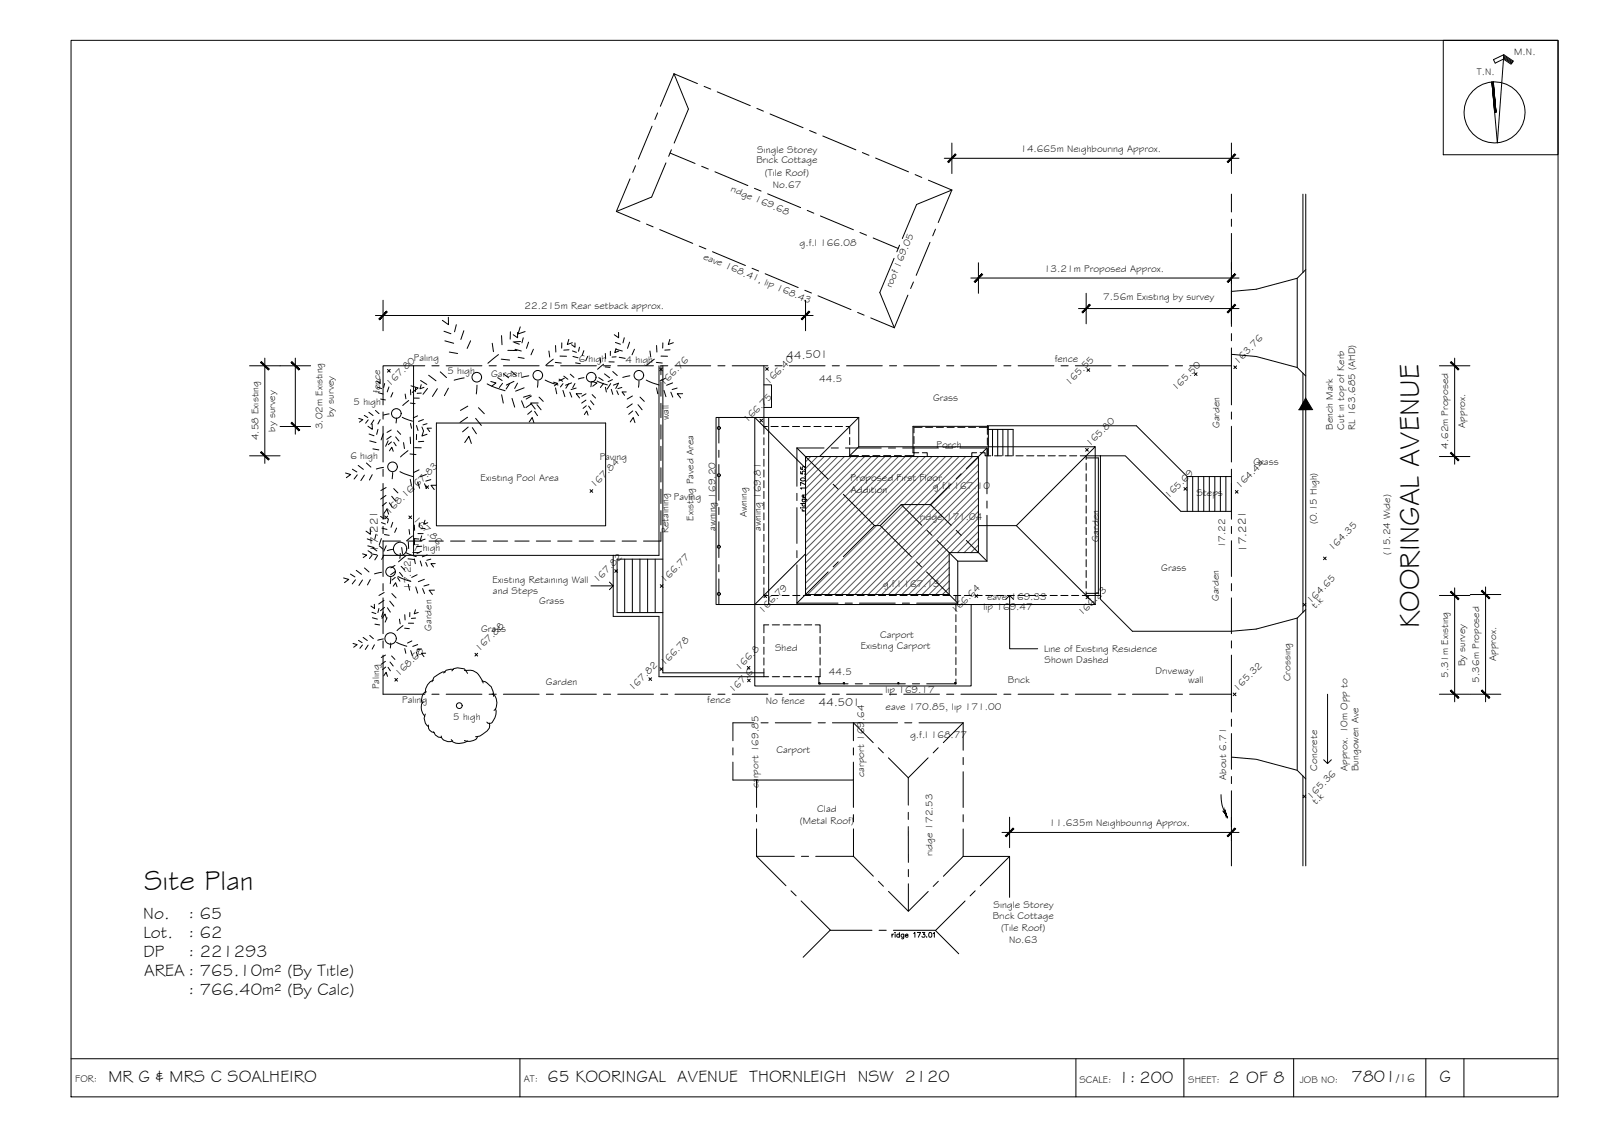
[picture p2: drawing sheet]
<svg xmlns="http://www.w3.org/2000/svg" width="420mm" height="297mm" viewBox="0 0 420 297" stroke-linecap="round" stroke-linejoin="round" font-family="sans-serif">
<!-- layer: BORDER -->
<g fill="none" stroke="#000" stroke-width=".26">
<path d="M18.6 10.6h390v277h-390zM378.5 10.6h30.1v30h-30.1zM394.3 15.2l2.2 1.4M394.4 14.9l2.2 1.5M394.4 14.6l2.4 1.6M394.4 14.3l2.5 1.7-.6 .8-2-1.3-2.2 1-.4-.9 2.7-1.3-1.7 23.1-1.4-15.9M391.7 21.5l.7 7.9M18.6 277.6h390M136.4 277.6v10M282.2 277.6v10M310.5 277.6v10M339.3 277.6v10"/>
<path d="M374 277.6v10M383.9 277.6v10"/>
<circle cx="392" cy="29.5" r="8"/>
</g>
<g fill="#000" stroke="#000" stroke-width=".26">
<path d="M391.3 21.5l.8 8zM391.3 21.5h.3l.5 8z"/>
<path d="M391.6 21.5l.5 8 .3-.1zM391.6 21.5l.8 7.9z"/>
</g>
<!-- layer: 0.13 -->
<g fill="none" stroke="#000" stroke-width=".26">
<path d="M341.7 50.9v20.6M342.5 50.9v176.1M323 76.4l6.5-.6 10.7-2.8v23.3M342.5 70.7l-2.3 2.3M99.7 99.4v1.1l-.9-.6M110.3 99.8l1.6 1M112.4 98.4l1.9 1.4M115.5 97.5l1.6 1.5M116.4 86.8l1.9 .7M116.7 89.4l2.3 .6M117.6 83.2v1.9l-1.6-1.1M117.8 92.3l2.2 .4"/>
<path d="M119.7 85.1l-.5 1.9M121.7 86.7l-.8 2.3M121.7 99.1l-2.6 .6M123.4 89.3l-.9 2M129.1 90l.3 2.2M130.5 99l1.2 .8M130.7 93l-2.7 2.2M131.5 94.2l2.2 .2M131.5 88l.2 2.4M132 98l1.4 1.1M133.2 91.9h2.4M133.9 87l-.1 1.9"/>
<path d="M134.2 97.4l1.2 1.1M134.8 100l-2 1M134.9 89.8l1.3 .4M135.1 91.6l1.6 .4M135.7 87.2v1.4l-1.1-.9M135.9 93.7l1.6 .3M136.4 85.7l-.5 1.9 1.8-.7M136.5 89.5l-1.9 .2M137.2 88.6l-.3 1.3M138.6 89.7l-.5 1.6M138.7 98.5l-1.9 .4M139.9 91.6l-.6 1.4"/>
<path d="M141.1 99.9l-.1 1.6M143 99.6l3.4 1.3M144 92l.2 1.6M145.1 94.2l-2 1.6M145.6 95l1.6 .2M145.7 90.6l.1 1.7M146.6 99.4l1 .6M146.9 93.4h1.7M147.3 89.9v1.4M147.9 98.6l1 .8M148 99.2l-1.4 .7M149.2 89l-.4 1.3 1.3-.5"/>
<path d="M149.2 91.7l-1.3 .1M149.6 98.1l.9 .8M150.1 92l1.1 .4M150.3 93.4l1.3 .4M150.8 89.9v1.1l-.9-.6M150.9 95.1l1.3 .2M152 91l-.3 1.1M153.1 91.9l-.4 1.3M153.2 99l-1.5 .3M154.1 93.4l-.5 1.2M156.6 99.9l2.7 1M157 99l1.2 .8"/>
<path d="M157.4 93.8l.2 1.3M158.3 95.5l-1.6 1.3M158.5 98l1.4 1.1M158.7 96.2l1.3 .1M158.8 92.7v1.3M159.7 94.9h1.4M160.1 92.1v1.1M160.6 99.5l-1.1 .6M160.7 97.4l1.2 1.1M161.4 89.8l1.3 .4M161.6 91.3l-.4 1.1 1.1-.4M161.6 91.6l1.6 .4"/>
<path d="M161.6 93.5l-1.1 .1M162.2 87.2v1.4l-1.1-.9M162.4 93.7l1.6 .3M163.7 88.6l-.3 1.3M165.1 89.7l-.5 1.6M165.2 98.5l-1.9 .4M166.4 91.6l-.6 1.4M167.6 99.9l-.1 1.6M169.5 99.6l3.4 1.3M170.5 92l.2 1.6M171.6 94.2l-2 1.6M172.1 95l1.6 .2"/>
<path d="M172.2 90.6l.1 1.7M173.4 93.4h1.7M173.8 89.9v1.4M174.5 99.2l-1.4 .7M175.7 89l-.4 1.3 1.3-.5M175.7 91.7l-1.3 .1M323 92.9l6.5 .6 10.7 2.8 2.3 2.3M341.7 97.8v62.8M94.1 109.7l1.1 .3-.9 .7M95.5 108.9l1 .6M96.6 110.1l-.7 .8M96.7 108.1l1.1 .8"/>
<path d="M96.8 113.8l1.3 .5M97 115.6l1.6 .4M97.6 111.2v1.4l-1.1-.8M97.8 117.7l1.6 .3M98.1 110.1l-.8 1.2M98.5 107.6l.9 .9M99 101.5l1.1 .4M99.1 112.6l-.3 1.3M99.2 102.9l1.3 .4M99.7 110l-.6 1.2M99.8 104.6l1.3 .3M100.5 113.7l-.5 1.6"/>
<path d="M100.9 100.5l-.3 1.1M101.8 115.6l-.7 1.4M102 101.4l-.4 1.3M102.1 108.5l-1.5 .3M102.1 118.2l.7-.9 .3 1M102.6 114.4l-1.2 .8M102.6 112.7l-1.1 .7M102.7 115.9l-.9 .7M103 102.9l-.5 1.2M103.3 115.9l.6 1M103.8 114.5l.8 1.1M104 109.6l-.1 1.3"/>
<path d="M104.2 113l.9 .9M105.5 109.4l2.7 1M105.8 116l.3 1.6M106.3 103.3l.2 1.3M107 118.1l-2 1.7M107.2 105l-1.6 1.3M107.5 119l1.6 .2M107.6 114.6l.1 1.7M107.6 105.7l1.3 .1M107.7 102.2v1.3M107.7 111l.2 1.3M107.8 101.1l1.9 .6-1.6 1.2"/>
<path d="M108.6 104.4h1.4M108.8 117.4h1.7M109 101.6v1.1M109.2 111.6l.4 1.3M109.2 113.9v1.4M109.5 109l-1.1 .6M110.5 100.9l-.4 1 1.1-.3M110.5 103.1h-1.1M110.7 111.9l.4 1.1-.4 1.3 1.3-.5M111 110l-1.2 .5M111.1 115.7l-1.3 .1M112 111.1l-1.1 .3"/>
<path d="M112.1 101.8l-1.2 1.6M113.1 112.3h-1.1l.7 .8M114.7 101.9l-1.3 2M117.6 101.8l-1 1.9M121.9 116l1.1-1.6 .6 1.9M122.6 109.4l-1.9 1.4M122.7 106.5l-1.9 1.1M122.8 112l-1.5 1.2M123.9 112.1l1.1 1.6M124.7 109.7l1.5 1.8M125.1 101l-.2 2.3M125.5 106.9l1.5 1.6"/>
<path d="M127.8 100.6l2.3 1.1 2.4 .7M128.7 100l1.4 .4-1.1 .9M131.6 103.5l.4 2.2M131.8 100.5l-.8 1.1M133.7 100.6l-1 1.4M134.3 104.5l.7 2.2M135.7 100.4l-.7 1.4M136.8 105.1l.7 1.8M137.5 101.7l-2.3 .8M138.8 110.6l.8-1.1 .4 1.3M139.1 103.6l-1.8 .5M139.3 105.9l-1.4 1"/>
<path d="M139.4 103.8l-1.4 .8M139.5 107.7l-1.1 .9M140.2 107.8l.8 1.2M140.8 106.1l1.1 1.3M141.1 105.7h-1.9l1.2 1.5M141.4 104.1l1.1 1.1M145.2 100.2l1.1 .3-.9 .7M145.7 101.7l.3 1.5M147.6 102.4l.6 1.6M147.7 100.6l-.7 .8M149.1 100.6l-.7 1.2M149.4 102.8l.6 1.3"/>
<path d="M149.9 100.4l-1.6 .6M150.8 100.5l-.6 1.2M151.1 101.7l-1.3 .4M152.6 103.2h-1.5l.9 1.1M153.3 108.7l.6-.9 .3 1M153.7 104.9l-1.1 .8M153.7 103.2l-1.1 .7M153.8 106.4l-.9 .7M154.4 106.5l.6 .9M154.9 105.1l.9 1M155.1 100.1l-.1 1.3M155.2 100l1.4 .4-1.1 .9"/>
<path d="M155.3 103.5l.9 .9M158.3 100.5l-.8 1.1M158.8 101.5l.2 1.3M160.2 100.6l-1 1.4M160.3 102.1l.4 1.3M161.8 102.4l.4 1.1M162.1 100.5l-1.2 .5M162.2 100.4l-.7 1.4M163.1 101.6l-1.1 .3M164.2 102.8h-1.1l.7 .8M165.3 110.6l.8-1.1 .4 1.3M165.8 105.9l-1.4 1"/>
<path d="M165.9 103.8l-1.4 .8M166 107.7l-1.1 .9M166.7 107.8l.8 1.2M167.3 106.1l1.1 1.3M167.9 104.1l1.1 1.1M172.2 101.7l.3 1.5M174.1 102.4l.6 1.6M175.9 102.8l.6 1.3M176.4 100.4l-1.6 .6M177.6 101.7l-1.3 .4M179 103.2h-1.4l.9 1.1M259 112v-.4h39l13.4 13.3v9.2"/>
<path d="M284.9 119.5h3.7M288.6 119.5h6.5l14.6 14.6h13.3v-9.2h-11.6M288.6 119.5v36.6M90.6 124l1.4 .4-1.2 .8M92.4 123l1.2 .7M93.7 124.5l-.8 1.1M93.9 122l1.4 1.1M95.6 124.6l-1 1.4M96.1 121.4l1.2 1.1M97.1 138.7v1.4l-1.1-.9M97.6 124.5l-.7 1.3M100 137l1.1 .4"/>
<path d="M100.2 138.5l1.3 .3M100.6 122.5l-1.9 .5M100.7 134.6l.8-1.1 .4 1.3M100.7 134.9v1.1l-.9-.6M101.2 129.9l-1.4 1M101.3 127.8l-1.4 .8M101.3 131.7l-1 .9M101.9 136l-.3 1.1M102.1 131.8l.8 1.2M102.7 130.1l1.1 1.3M103 123.9l-.1 1.6M103 136.9l-.4 1.3"/>
<path d="M103.3 128.1l1.1 1.1M104 138.4l-.5 1.2M104.9 123.6l3.4 1.3M107.3 138.8l.1 1.3M107.6 125.7l.3 1.5M108.7 137.7v1.3M109.5 126.4l.6 1.6M109.6 139.9h1.4M109.9 123.2l-1.4 .7M110 137.1l-.1 1.1M111.3 126.8l.6 1.3M111.5 136.4l-.4 1 1.1-.4"/>
<path d="M111.5 138.5l-1.1 .1M111.8 124.4l-1.6 .6M113 125.7l-1.3 .4M114.4 127.2h-1.4l.9 1.1M284.9 120.1h3.2v35.5h-3.2M312.8 124.9v9.2M314.3 124.9v9.2M315.7 124.9v9.2M317.2 124.9v9.2M318.6 124.9v9.2M320.1 124.9v9.2M321.5 124.9v9.2"/>
<path d="M90.1 151.5l1.4 .4-1.2 .9M91.9 150.5l1.2 .7M93.2 152l-.8 1.1M93.4 149.5l1.4 1.1M95.1 152.1l-1 1.4M95.1 145.2l1.1 .3-.9 .7M95.6 148.9l1.2 1.1M96.3 141.3l1.3 .5M96.5 143.1l1.6 .4M96.5 144.4l1 .6M97.1 151.9l-.7 1.4M97.3 145.2l1.6 .3"/>
<path d="M97.6 145.6l-.7 .8M97.7 143.6l1.1 .8M98.2 158.4v1.1l-.9-.6M98.6 140.1l-.3 1.3M99 145.6l-.7 1.2M99.4 159.5l-.3 1.1M99.5 143.1l.9 .8M100 141.2l-.5 1.6M100.1 150l-1.9 .4M100.7 145.5l-.6 1.2M100.7 157.4l-1.4 1M100.8 155.3l-1.4 .8"/>
<path d="M100.8 140.1l1.3 .2M100.8 159.2l-1 .9M101.3 143.1l-.6 1.4M101.6 159.3l.8 1.2M102.2 157.6l1.1 1.3M102.5 151.4l-.2 1.6M102.8 155.6l1.1 1.2M103.1 144l-1.5 .3M103.1 153.7l.7-.9 .3 1M103.6 149.9l-1.1 .8M103.6 148.2l-1.1 .7M103.7 151.4l-.9 .7"/>
<path d="M104.3 151.5l.6 .9M104.4 151.1l3.3 1.3M104.8 150.1l.8 1M105 145.1l-.1 1.3M105.2 148.5l.9 .9M105.4 143.5l.2 1.6M106.5 144.9l2.7 1M106.5 145.7l-2 1.6M107 146.5l1.6 .2M107.1 142.1l.1 1.7M107.1 153.2l.3 1.5M108.2 140.5l-1.6 1.3"/>
<path d="M108.3 144.9h1.7M108.6 141.2l1.3 .1M108.7 146.5l.2 1.3M108.7 141.4v1.4M109 159.9l-.4 1 1.1-.3M109 153.9l.5 1.6M109.4 150.7l-1.4 .7M110.2 147.1l.4 1.3M110.5 144.5l-1.1 .6M110.6 140.5l-.4 1.3 1.3-.5M110.6 143.2l-1.3 .1M110.8 154.3l.5 1.3"/>
<path d="M111.3 151.9l-1.6 .6M111.7 147.4l.4 1.1M112 145.5l-1.2 .5M112.5 153.3l-1.3 .3M113 146.6l-1.1 .3M113.9 154.7h-1.3l.8 1.1M114.1 147.8h-1.1l.7 .9M284.9 156.1h3.7M288.6 156.1v1l8.4 8.4h26l6.5-.6 10.7-2.9M342.5 159.8l-2.3 2.2M92.6 168.7l1.1 .3-.9 .7M94 167.9l1 .6"/>
<path d="M95.1 169.1l-.7 .9M95.2 167.1l1.1 .8M96.5 169.1l-.7 1.2M97 166.6l.9 .8M97.5 160.5l1.1 .4M97.7 162l1.3 .3M98.2 169.1l-.6 1.1M98.3 163.6l1.3 .2M100.2 162.1l.8-1.1 .4 1.3M100.5 160.4l-.4 1.3M100.5 167.5l-1.4 .3M100.6 177.2l.7-.9 .3 1"/>
<path d="M101.1 173.4l-1.1 .8M101.1 171.7l-1.1 .7M101.2 174.9l-.9 .7M101.5 161.9l-.5 1.2M101.8 175l.6 .9M102.3 173.6l.8 1M102.5 168.6l-.1 1.3M102.7 172l.9 .9M104 168.4l2.7 1M104.8 162.3l.2 1.3M105.7 164l-1.6 1.3M106.1 164.7l1.3 .1"/>
<path d="M106.2 161.2v1.3M106.2 170l.2 1.3M107.1 163.4h1.4M107.5 160.6l-.1 1.1M107.7 170.6l.4 1.3M108 168l-1.1 .6M109 162l-1.1 .1M109.2 170.9l.4 1.1M109.5 169l-1.2 .5M110.5 170.1l-1.1 .3M111.6 171.3h-1.1l.7 .9M113.7 178.3a3.4 3.4 0 0 0-2.2 3.4"/>
<path d="M116.8 176.2h-.7l-2.3 1.4-.5 1.1M118.5 175.9l.5-.6 1-.2 1.8 .3 .8 1.1M118.9 175.5a2.61 2.61 0 0 0-2.5 .9M121.8 175.8a3.4 3.4 0 0 1 4.1 1.6l.8 1.7M126.4 178.5a3.9 3.9 0 0 1 3.1 4.1M340.2 162v39.9M111 184a2.87 2.87 0 0 0 .4 3.8M111.6 187.2a2.49 2.49 0 0 0 .8 3.4M111.8 181.4a1.79 1.79 0 0 0-1.3 2.1l.3 .9M112.3 190.1a1.69 1.69 0 0 0 1.6 2M113.7 191.8a2.03 2.03 0 0 0 2 1.6M115.7 193l.1 .4a2.18 2.18 0 0 0 2.9 .8"/>
<path d="M118.3 193.9a2.74 2.74 0 0 0 3.8 .6l.6-.2M125.2 193.1l-.1 .3a2.98 2.98 0 0 1-3.3 .8M128.3 189.6v1.3a5.3 5.3 0 0 1-3.6 2.2M129.1 181.9a2.58 2.58 0 0 1 1.1 3.5l-.3 .6-.3 .2M129.9 185.9a3.4 3.4 0 0 1-1.1 3.7h-.8l-.3-.3M323 198.5l6.5 .6 10.7 2.8 2.3 2.3M341.7 203.4v23.6"/>
<circle cx="125" cy="98.9" r="1.26"/>
<circle cx="141.1" cy="98.4" r="1.26"/>
<circle cx="155.1" cy="98.9" r="1.26"/>
<circle cx="167.6" cy="98.4" r="1.26"/>
<circle cx="103.9" cy="108.4" r="1.26"/>
<circle cx="103" cy="122.4" r="1.26"/>
<circle cx="102.4" cy="149.9" r="1.26"/>
<circle cx="104.9" cy="143.9" r="1.75"/>
<circle cx="102.4" cy="167.4" r="1.49"/>
<circle cx="120.5" cy="185" r=".75"/>
</g>
<!-- layer: HGTS_11 -->
<g fill="none" stroke="#000" stroke-width=".26">
<path d="M101.6 96.9l.7 .7M102.3 96.9l-.7 .7M173 96.5l.7 .7M173.7 96.5l-.7 .7M200.8 96.4l.7 .7M201.5 96.4l-.7 .7M285.1 96.7l.7 .7M285.8 96.7l-.7 .7M313.3 97.7l.7 .7M314 97.7l-.7 .7M323.6 95.9l.7 .7M324.3 95.9l-.7 .7"/>
<path d="M199.3 109.9l.7 .7M200 109.9l-.7 .7M284.7 117.6l.7 .7M285.4 117.6l-.7 .7M101 135.3l.7 .7M101.7 135.3l-.7 .7M107.2 135.3l.7 .7M107.9 135.3l-.7 .7M111.7 127.4l.7 .7M112.4 127.4l-.7 .7M154.8 128.4l.7 .7M155.5 128.4l-.7 .7"/>
<path d="M210 123.6v.6l.5 .1a.44 .44 0 0 1 0-.7 .44 .44 0 0 1 .7 .1 .44 .44 0 0 1-.2 .6M210 122.4v.6l.5 .1a.45 .45 0 0 1 0-.7 .45 .45 0 0 1 .7 .1 .45 .45 0 0 1-.2 .6M210 132h1.2M210 133.2h.1M210 125.4a.63 .63 0 0 1 .8-.2 .63 .63 0 0 1 .4 .7 .63 .63 0 0 1-.8 .3 .63 .63 0 0 1-.4-.8zM210.4 133.5l.3 .5M210.4 130.9h1.1l.1 .5M210.4 134h.8M210.4 133.1h.8M210.6 132a.39 .39 0 0 0-.1 .6 .39 .39 0 0 0 .6 0 .39 .39 0 0 0-.1-.6M210.6 130.9a.4 .4 0 0 0-.1 .6 .4 .4 0 0 0 .6 0 .4 .4 0 0 0-.1-.6M211 129.7a.39 .39 0 0 1 .1 .6 .39 .39 0 0 1-.6 0 .39 .39 0 0 1 .1-.6l.1 .7"/>
<path d="M211.2 124.8l-.1 .1M211.2 127.9h-1.2l.2 .3M211.2 127.1l-1.2-.6v.8M310.5 127.8l.7 .7M311.2 127.8l-.7 .7M324 128.6l.7 .7M324.7 128.6l-.7 .7M161.2 149.3l.7 .8M161.9 149.3l-.7 .8M173.2 153.3l.7 .7M173.9 153.3l-.7 .7M200.3 156l.7 .7"/>
<path d="M201 156l-.7 .7M255.7 155.9l.7 .7M256.4 155.9l-.7 .7M284.8 156.3l.7 .7M285.5 156.3l-.7 .7M341.8 158.2l.7 .7M342.5 158.2l-.7 .7M347.1 146l.7 .7M347.8 146l-.7 .7M103.6 177.9l.7 .7M104.3 177.9l-.7 .7M124.6 171.3l.7 .7"/>
<path d="M125.3 171.3l-.7 .7M170.2 177.7l.7 .7M170.9 177.7l-.7 .7M173.1 175.1l.7 .7M173.8 175.1l-.7 .7M196 174.7l.7 .7M196.1 178l.7 .7M196.7 174.7l-.7 .7M196.8 178l-.7 .7M323.4 181.7l.8 .7M324.2 181.7l-.8 .7M341.7 208.5l.8 .7"/>
<path d="M342.5 208.5l-.8 .7M233.9 244.9v.8M234.4 244.9l-.5 .4M234.7 244.5h.1M234.8 244.9v.8M235.9 245.1a.39 .39 0 0 0-.6-.1 .39 .39 0 0 0 0 .6 .39 .39 0 0 0 .6-.1M235.9 244.5v1.2M237 244.9v1.1l-.5 .1M237 245.1a.4 .4 0 0 0-.6-.1 .4 .4 0 0 0 0 .6 .4 .4 0 0 0 .6-.1M237.4 245.3h.8a.41 .41 0 0 0-.6-.3 .41 .41 0 0 0-.2 .6 .41 .41 0 0 0 .6 .1l.2-.2M239.6 244.7l.4-.2v1.2M240.6 244.5h.8l-.6 1.2"/>
<path d="M241.9 244.5h.7l-.4 .5a.41 .41 0 0 1 .3 .6 .41 .41 0 0 1-.7-.1M243 245.6l.1 .1M243.7 244.5a.58 .58 0 0 1 .7 .6 .58 .58 0 0 1-.7 .6l-.1-.5zM244.8 244.7l.3-.2v1.2"/>
</g>
<!-- layer: TEXT -->
<g fill="#000" stroke="#000" stroke-width=".26">
<path d="M321.2 212.7l.2-.1v.8zM321.6 213.6l.4 .9z"/>
<path d="M342.4 104.4l1.8 3h-3.5zM340.7 107.4h3.5z"/>
<path d="M321.2 212.7l.2 .7zM320.9 212.8l.3 .4v-.5z"/>
<path d="M321.4 212.6l.1 1zM321.4 212.6l.1 1z"/>
<path d="M321.5 213.1v.5zM321.5 213.1v.5z"/>
<path d="M321.5 213.2l.1 .6zM321.5 213.2l.1 .6z"/>
</g>
<path d="M320.2 208.3l.3 2.9 .6 1.5 .3-.1-.1-.3M320.7 212.6l1.3 1.9" fill="none" stroke="#000" stroke-width=".26"/>
<!-- layer: BOUNDARY -->
<g fill="none" stroke="#000" stroke-width=".26">
<path d="M323 50.9v4.7M323 57.5v1.8M323 61.2v9.4M323 72.5v1.8M323 76.2v9.4M111.4 95.9h-10.9v10.2M113.3 95.9h1.9M117 95.9h9.4M128.3 95.9h1.9M132 95.9h9.4M143.3 95.9h1.8M147 95.9h9.4"/>
<path d="M158.3 95.9h1.9M162 95.9h9.4M173.3 95.9h1.8M177 95.9h9.4M188.3 95.9h1.8M192 95.9h9.4M203.3 95.9h1.9M207 95.9h9.4M218.3 95.9h1.8M222 95.9h9.4M233.3 95.9h1.8M237 95.9h9.4"/>
<path d="M248.3 95.9h1.9M252 95.9h9.4M263.3 95.9h1.8M267 95.9h9.4M278.3 95.9h1.8M282 95.9h9.4M293.3 95.9h1.9M297 95.9h9.4M308.3 95.9h1.8M312 95.9h11M323 87.5v1.8M323 91.2v14.9"/>
<path d="M100.5 108v1.9M100.5 111.8v9.3M323 108v1.9M323 111.8v9.3M100.5 123v1.9M100.5 126.8v9.3M100.5 138v1.9M323 123v1.9M323 126.8v9.3M323 138v1.9M100.5 141.8v9.3M100.5 153v1.9"/>
<path d="M100.5 156.8v9.3M323 141.8v9.3M323 153v1.9M323 156.8v9.3M100.5 171.8v10.2h10.9M100.5 168v1.9M323 168v1.9M323 171.8v14.9M113.3 182h1.9M117 182h9.4M128.3 182h1.9M132 182h9.4"/>
<path d="M143.3 182h1.8M147 182h9.4M158.3 182h1.9M162 182h9.4M173.3 182h1.8M177 182h9.4M188.3 182h1.8M192 182h9.4M203.3 182h1.9M207 182h9.4M218.3 182h1.8M222 182h9.4"/>
<path d="M233.3 182h1.8M237 182h9.4M248.3 182h1.9M252 182h9.4M263.3 182h1.8M267 182h9.4M278.3 182h1.8M282 182h9.4M293.3 182h1.9M297 182h9.4M308.3 182h1.8M312 182h11"/>
<path d="M323 188.6v1.8M323 192.3v9.4M323 203.6v1.8M323 207.3v9.4M323 218.6v1.8M323 222.3v4.7"/>
</g>
<!-- layer: EXISTING -->
<g fill="none" stroke="#000" stroke-width=".26">
<path d="M108.5 95.9v49.7M172.8 95.9v49.7h-72.3M173.8 95.9v80.5h26.5M200.3 95.9v17.9M114.5 110.9h44.3v27h-44.3zM188.5 109.4v6.8M188.5 118v1.9M200.3 100.9h2v5.9h-2M200.3 114.8v1.8M200.3 117.6v1.8M200.3 111.8h1M202.2 111.8h1.9"/>
<path d="M205 111.8h1.9M207.8 111.8h1.9M210.7 111.8h1.8M213.5 111.8h1.8M216.3 111.8h1.9M219.1 111.8h1.9M221.9 111.8h.9v2M222.8 114.7v1.9M222.8 117.5v2h2.4M226.1 119.5h1.9M228.9 119.5h1.9M231.7 119.5h1.9"/>
<path d="M234.6 119.5h1.8M239.7 117.2v1.5h-.3v-6.9h19.8v7.7M239.7 114.4v1.9M241 118.7h-1.3v.8h-2.4M241.8 112h-2.1v1.5M241.9 118.7h1.3v1M242.8 112h1.8M245.6 112h1.8M248.4 112h1.9M251.2 112h1.9M254 112h1.9M256.1 118.7h-1.2v1"/>
<path d="M256.8 112h2.2v1.9M257.1 118.7h1.3v.8h1.5M259 112.6h6.7v6.9M259 114.8v1.9M259 117.6v1.9M260.3 112.6v6.9M260.8 119.5h1.9M261.7 112.6v6.9M263 112.6v6.9M263.6 119.5h1.9M264.4 112.6v6.9M266.5 119.5h1.8"/>
<path d="M269.3 119.5h1.9M272.1 119.5h1.9M274.9 119.5h1.9M277.7 119.5h1.9M280.5 119.5h1.9M283.3 119.5h1.6v1M188.5 121.8v9.4M188.5 133v1.9M188.5 136.8v9.4M200.3 120.4v1.9M200.3 123.2v1.9M200.3 126v1.9"/>
<path d="M200.3 128.8v1.9M200.3 131.6v1.9M200.3 134.4v1.9M200.3 137.3v1.8M284.9 121.4v1.9M284.9 124.2v1.9M284.9 127v1.9M284.9 129.9v1.8M284.9 132.6v1.9M284.9 135.5v1.8M284.9 138.3v1.9M160.8 145.6v16h12v15.8h28.8"/>
<path d="M163.8 146.6v14M165.8 146.6v14M167.8 146.6v14M169.8 146.6v14M171.8 146.6v14M173.8 146.6h-12v14h12M188.5 148v1.9M188.5 151.8v6.7M200.3 140.1v1.8M200.3 142.9v1.9M200.3 145.7v1.9M200.3 148.5v1.9"/>
<path d="M200.3 151.3v1.9M200.3 154.1v2h1M202.3 156.1h1.9M205.1 156.1h1.9M207.9 156.1h1.9M210.7 156.1h1.9M213.5 156.1h1.9M216.4 156.1h1.8M219.2 156.1h1.9M222 156.1h1.8M224.8 156.1h1.9M227.6 156.1h1.9"/>
<path d="M230.4 156.1h1.9M233.2 156.1h1.9M236 156.1h1.9M238.9 156.1h1.8M241.7 156.1h1.8M244.5 156.1h1.8M247.3 156.1h1.9M250.1 156.1h1.9M250.7 156.1v1.3M250.7 158.3v1.9M252.9 156.1h1.9M255.7 156.1h1.9"/>
<path d="M258.5 156.1h1.9M261.4 156.1h1.8M264.2 156.1h1.8M267 156.1h1.8M269.8 156.1h1.9M272.6 156.1h1.9M275.4 156.1h1.9M278.2 156.1h1.9M281 156.1h1.9M284.9 141.1v1.9M284.9 143.9v1.9M284.9 146.7v1.9"/>
<path d="M284.9 149.5v1.9M284.9 152.4v1.8M284.9 155.1v1h-1M200.3 166.9v1.8M200.3 169.7v1.8M200.3 172.5v1.9M200.3 175.3v2.1M201.6 163.8h-1.3v2.1M202.6 177.4h1.8M202.6 163.8h1.8M205.4 177.4h1.8M205.4 163.8h1.8"/>
<path d="M208.2 177.4h1.9M208.2 163.8h1.9M211 177.4h1.9M211 163.8h1.9M213.8 163.8h1.3v2.1M214.8 177.4v1.9h.3M214.8 179h.3v.3h-.3zM214.8 179.3h7.6M215.1 175.3v2.1h-1.3M215.1 166.9v1.8M215.1 169.7v1.8M215.1 172.5v1.9"/>
<path d="M221.2 179h.3v.3h-.3zM224.3 179.3h1.9M228.1 179.3h9.3M235.4 179h.4v.3h-.4zM239.3 179.3h1.9M243 179.3h7.7M250.7 179h-.3v.3h.3M250.7 161.1v1.9M250.7 163.9v1.9M250.7 166.8v1.8M250.7 169.6v1.9M250.7 172.4v1.9"/>
<path d="M250.7 175.2v1.9M250.7 178v1.3"/>
<circle cx="188.5" cy="112.2" r=".39"/>
<circle cx="188.5" cy="124.6" r=".39"/>
<circle cx="188.5" cy="143.3" r=".39"/>
<circle cx="188.5" cy="155.7" r=".39"/>
</g>
<!-- layer: WETAREA FIXTURES -->
<g fill="none" stroke="#000" stroke-width=".26">
<path d="M173.3 95.9v2.3M173.3 100.1v3.8M173.3 105.7v3.8M173.3 111.4v3.7M173.3 117v3.7M173.3 122.6v3.8M173.3 128.2v3.8M173.3 133.9v3.7M173.3 139.5v2.4h-4.5M100.5 141.9h4.5M106.9 141.9h3.7M112.5 141.9h3.8"/>
<path d="M118.2 141.9h3.7M123.8 141.9h3.7M129.4 141.9h3.7M135 141.9h3.8M140.7 141.9h3.7M146.3 141.9h3.7M151.9 141.9h3.7M157.5 141.9h3.8M163.2 141.9h3.7"/>
</g>
<!-- layer: ROOFPLAN EXIST. -->
<g fill="none" stroke="#000" stroke-width=".26">
<path d="M176.8 19.3l-3.6 8.6M176.8 19.3l3.8 9.3-3.8 8.9M176.8 19.3l6.1 2.6M171 33.1l-3.6 8.6M172.5 29.6l-.7 1.7M176.1 39.3l-.7 1.7M184.7 22.6l1.7 .8M188.1 24.1l8.7 3.6M198.5 28.4l1.7 .7M202 29.9l8.6 3.6M212.3 34.2l1.8 .7M215.8 35.7l8.7 3.6"/>
<path d="M226.2 40l1.7 .7M161.7 55.4l6.1 2.6M165.2 46.9l-3.5 8.5M166.7 43.4l-.7 1.8M169.6 58.8l1.7 .7M174.7 42.7l-3.8 9-9.2 3.7M175.7 40.1l6.6 2.8M184 43.6l1.8 .7M187.5 45l8.6 3.7M197.9 49.4l1.7 .7M201.3 50.8l8.7 3.6M211.7 55.2l1.7 .7"/>
<path d="M215.2 56.6l8.6 3.6M229.6 41.4l8.7 3.7M240 45.8l1.8 .7M243.5 47.2l6.1 2.6M249.6 49.8l-3.5 8.5M249.6 49.8l-9.2 3.8-3.7 8.9M173 60.2l8.7 3.6M183.4 64.5l1.7 .7M186.9 66l8.6 3.6M197.2 70.3l1.8 .7M200.7 71.8l8.6 3.6M211.1 76.1l1.7 .7"/>
<path d="M214.5 77.5l8.7 3.7M225.5 61l1.8 .7M229 62.4l6.6 2.7M234.5 67.7l-3.8 9 3.9 9.2M235.9 64.3l-.7 1.7M238.1 77.4l-3.5 8.5M239.6 73.9l-.8 1.7M243.9 63.5l-3.6 8.7M245.3 60.1l-.7 1.7M224.9 81.9l1.7 .7M228.4 83.3l6.2 2.6M198 109.4h-10.2v49.1h10.2"/>
<path d="M198 109.4v49.1M198 109.4h27.2M198 109.4l13.3 13.3M201.6 109.4v49.1M225.2 117.1h62l-20.6 20.7 20.6 20.7M225.2 109.4v7.7M225.2 117.1l-2.6 2.6M225.2 109.4l-10.2 10.3M287.2 117.1v41.4M256.6 137.8h10M198 158.5v21.3h56.7v-21.3M198 158.5h89.2"/>
<path d="M211.3 145.2l-13.3 13.3M192.2 199.8v4.7h31.6v-4.7M192.2 196.1v1.8M197.7 189.5h-5.5v4.7M199.6 189.5h1.9M203.3 189.5h9.4M214.6 189.5h1.9M218.3 189.5h5.5l5.2 5.2M223.8 196.1v1.8M230.3 196l1.4 1.4M233 198.7l5.2 5.2v7.2M235.4 189.5h-11.6v4.7"/>
<path d="M237.3 189.5h1.8M241 189.5h11.6M243.4 198.7l-5.2 5.2M246.1 196l-1.3 1.4M252.6 189.5v7.2M252.6 198.6v1.9M252.6 189.5l-5.2 5.2M198.4 204.5v7.2M198.4 213.6v1.8M198.4 217.3v7.2M223.8 204.5v7.2M223.8 213.6v1.8"/>
<path d="M223.8 217.3v7.2M238.2 213v1.8M238.2 216.7v9.4M252.6 202.3v9.4M252.6 213.6v1.8M252.6 217.3v7.2M198.4 224.5l7.7 7.7M198.4 224.5h9.9M207.5 233.5l1.3 1.4M210.1 236.2l7.7 7.7M210.2 224.5h1.9M213.9 224.5h9.9"/>
<path d="M223.8 224.5l5.3 5.2M230.4 231l1.3 1.4M233 233.7l5.2 5.2 5.2-5.2M238.2 228v1.8M238.2 231.7v7.2M246.1 231l-1.3 1.4M252.6 224.5h12.2v10.8M252.6 224.5l-5.2 5.2M253.1 236.2l-7.7 7.7M255.8 233.5l-1.4 1.4M264.8 224.5l-7.7 7.7M228.7 243.9h-11l-7.1 7.1"/>
<path d="M230.6 243.9h1.8M234.3 243.9h11l6.1 6.2"/>
</g>
<!-- layer: HATCH -->
<g fill="none" stroke="#545454" stroke-width=".26">
<path d="M212.6 119.7l-1.3 1.4M214.4 119.7l-3.1 3.1M216.2 119.7l-4.9 4.9M217.9 119.7l-6.6 6.7M219.7 119.7l-8.4 8.4M221.5 119.7l-10.2 10.2M223.2 119.7l-11.9 12M225 119.7l-13.7 13.7M226.8 119.7l-15.5 15.5M228.5 119.7l-17.2 17.3M230.3 119.7l-19 19M232.1 119.7l-20.8 20.8"/>
<path d="M233.9 119.7l-22.6 22.6M235.6 119.7l-24.3 24.4M237.4 119.7l-26.1 26.1M239.1 119.7l-27.8 27.9M240.9 119.7l-29.6 29.6M242.7 119.7l-31.4 31.4M244.5 119.7l-33.2 33.2M246.2 119.7l-34.9 35M248 119.7l-36.2 36.2M249.8 119.7l-36.2 36.2M251.5 119.7l-36.1 36.2M253.3 119.7l-36.2 36.2"/>
<path d="M255.1 119.7l-36.2 36.2M256.6 119.9l-36 36M256.6 121.7l-34.2 34.2M256.6 123.4l-32.4 32.5M256.6 125.2l-30.6 30.7M256.6 127l-28.9 28.9M256.6 128.7l-27.1 27.2M256.6 130.5l-25.3 25.4M256.6 132.3l-23.6 23.6M256.6 134.1l-21.8 21.8M256.6 135.8l-20 20.1M256.6 137.6l-7.3 7.3"/>
<path d="M256.6 139.4l-5.5 5.5M248.9 155.9h.1M248.9 145.3l-10.6 10.6M248.9 147l-8.8 8.9M248.9 148.8l-7 7.1M248.9 150.6l-5.3 5.3M248.9 152.3l-3.5 3.6M248.9 154.1l-1.7 1.8M256.6 141.1l-3.7 3.8M256.6 142.9l-2 2M256.6 144.7l-.2 .2"/>
</g>
<!-- layer: NEWWORK -->
<path d="M211.3 119.7h45.3v25.2h-7.7v11h-37.6z" fill="none" stroke="#000" stroke-width=".26"/>
<!-- layer: ROOFPLAN NEW -->
<g fill="none" stroke="#000" stroke-width=".26">
<path d="M209 117.4h7.1M209 117.4v10.1M209 117.4l8.2 8.2M218 117.4h1.9M221.7 117.4h9.4M233 117.4h1.9M236.8 117.4h9.3M248 117.4h1.9M251.7 117.4h7.2M258.9 117.4v12.1M258.9 117.4l-5.5 5.5M209 129.3v1.9"/>
<path d="M209 133.1v9.4M218.5 127l1.3 1.3M221.2 129.6l8.1 8.2M229.3 137.8l-8.1 8.2M230.9 137.8l8.1 8.2M236.4 132.3l5.4 5.4M243.1 139l1.3 1.4M244 132.3l5.5 5.4M249.5 126.9l-5.5 5.4h-7.6l-5.5 5.5h-1.6M250.8 139l1.3 1.4M252.1 124.2l-1.3 1.3M258.9 131.4v1.8"/>
<path d="M258.9 135.1v12M209 158.1h10.8M209 144.3v1.9M209 148.1v10M217.2 149.9l-8.2 8.2M219.8 147.3l-1.3 1.3M221.7 158.1h1.8M225.4 158.1h9.4M236.7 158.1h1.8M240.4 147.3l1.3 1.3M240.4 158.1h10.8M243 149.9l8.2 8.2"/>
<path d="M245.8 141.7l5.4 5.4M251.2 147.1h7.7M251.2 147.1v11M253.4 141.7l5.5 5.4"/>
</g>
<!-- layer: 0 -->
<path d="M155 153.6h5.8M159.8 152.6l1 1-1 1M263.8 157.1l1-1 1 1M264.8 156.1v14h7.3M347.2 199.2l1 1 1-1M348.2 182v18.2" fill="none" stroke="#000" stroke-width=".26"/>
<!-- layer: DIMENSION -->
<g fill="none" stroke="#000" stroke-width=".26">
<path d="M249.6 37.5v8M323 37.5v8M247.7 41.5h77.3M100.5 78.7v8M211.3 78.7v8M254.6 72.9h70.4M256.6 68.9v8M284.9 76.9v8M323 68.9v16M65.5 95.9h16M69.5 93.9v27.6M77.5 93.9v19.9"/>
<path d="M98.5 82.7h114.8M282.9 80.9h42.1M377.5 95.9h8M381.5 93.9v27.8M65.5 119.5h8M73.5 111.8h8M377.5 119.7h8M377.5 156.1h8M381.5 154.1v29.9M385.6 155.9h8M389.6 153.9v30.1M377.5 182h8"/>
<path d="M385.6 182h8M262.8 218.2h62.2M264.8 214.2v8M323 214.2v8"/>
</g>
<!-- layer: 0 -->
<g fill="#000" stroke="#000" stroke-width=".26">
<path d="M250.5 40.4l-1.7 2.2 1.9-2zM250.5 40.4l-1.7 2.2-.3-.2z"/>
<path d="M323.9 40.4l-2 2 .2 .2zM323.9 40.4l.2 .2-2 2z"/>
<path d="M257.5 71.8l-1.8 2.2 2-2zM257.5 71.8l-1.8 2.2-.2-.2z"/>
<path d="M323.9 71.8l-2 2 .2 .2zM323.9 71.8l.2 .2-2 2z"/>
<path d="M68.4 95l2 2 .2-.2zM68.6 94.8l2 2-2.2-1.8z"/>
<path d="M76.4 95l1.9 2 .3-.2zM76.4 95l.2-.2 2 2z"/>
<path d="M101.4 81.6l-1.8 2.2 2-2zM101.4 81.6l-1.8 2.2-.2-.2z"/>
<path d="M210.1 83.6l.3 .2 1.8-2.2zM212.2 81.6l.2 .2-2 2z"/>
<path d="M285.8 79.8l-1.8 2.2 2-2zM285.8 79.8l-1.8 2.2-.2-.2z"/>
<path d="M323.9 79.8l-2 2 .2 .2zM323.9 79.8l.2 .2-2 2z"/>
<path d="M380.4 95l2 2 .2-.2zM380.4 95l.2-.2 2 2z"/>
<path d="M68.6 118.4l-.2 .2 2.2 1.8zM68.4 118.6l2.2 1.8-.2 .2z"/>
<path d="M76.4 110.9l2.2 1.8-2-2zM76.4 110.9l2.2 1.8-.3 .2z"/>
<path d="M380.4 118.8l2.2 1.8-2-2zM380.4 118.8l2.2 1.8-.2 .2z"/>
<path d="M380.4 155.2l2 2 .2-.2zM380.4 155.2l.2-.2 2 2z"/>
<path d="M388.5 155l2 2 .2-.2zM388.5 155l.2-.2 2 2z"/>
<path d="M380.6 180.9l-.2 .2 2.2 1.8zM380.4 181.1l2.2 1.8-.2 .2z"/>
<path d="M388.7 180.9l-.2 .2 2.2 1.8zM388.5 181.1l2.2 1.8-.2 .2z"/>
<path d="M265.7 217.1l-1.8 2.2 2-2zM265.7 217.1l-1.8 2.2-.2-.2z"/>
<path d="M323.9 217.1l-2 2 .2 .2zM323.9 217.1l.2 .2-2 2z"/>
</g>
<g font-size="7.5">
<text x="372.2" y="164.7" transform="rotate(-90 372.2 164.7)">KOORINGAL AVENUE</text>
<text x="37.8" y="233.3">Site Plan</text>
</g>
<g font-size="4.5">
<text x="37.6" y="240.8">No.</text>
<text x="37.6" y="245.8">Lot.</text>
<text x="49.4" y="240.8">: 65</text>
<text x="49.4" y="245.8">: 62</text>
<text x="37.6" y="250.9">DP</text>
<text x="49.4" y="250.9">: 221293</text>
<text x="37.8" y="255.9">AREA : 765.10m² (By Title)</text>
<text x="49.4" y="260.9">: 766.40m² (By Calc)</text>
<text x="28.4" y="283.6">MR G &amp; MRS C SOALHEIRO</text>
<text x="143.6" y="283.6">65 KOORINGAL AVENUE THORNLEIGH NSW 2120</text>
<text x="293.4" y="283.9">1: 200</text>
<text x="322.2" y="283.9">2 OF 8</text>
<text x="354.4" y="283.8">7801</text>
<text x="377.6" y="283.8">G</text>
</g>
<text font-size="3.2" x="366.2" y="283.8">/16</text>
<g font-size="3">
<text x="206.3" y="94.1" transform="rotate(-1 206.3 94.1)">44.501</text>
<text x="99.2" y="144.7" transform="rotate(-91 99.2 144.7)">17.221</text>
<text x="326.9" y="144.7" transform="rotate(-91 326.9 144.7)">17.221</text>
<text x="214.8" y="185.2" transform="rotate(-1 214.8 185.2)">44.501</text>
</g>
<g font-size="2.6">
<text x="397.2" y="14.3">M.N.</text>
<text x="387.3" y="19.6">T.N.</text>
<text x="198.6" y="40.1">Single Storey</text>
<text x="267.6" y="39.8">14.665m Neighbouring Approx.</text>
<text x="198.4" y="42.8">Brick Cottage</text>
<text x="200.6" y="46.1">(Tile Roof)</text>
<text x="191.5" y="50.1" transform="rotate(23 191.5 50.1)">ridge 169.68</text>
<text x="202.7" y="49.3">No.67</text>
<text x="209.7" y="64.5">g.f.l 166.08</text>
<text x="184.3" y="67.8" transform="rotate(23 184.3 67.8)">eave 168.41, lip 168.43</text>
<text x="273.8" y="71.2">13.21m Proposed Approx.</text>
<text x="233.8" y="75.6" transform="rotate(-67 233.8 75.6)">roof 169.05</text>
<text x="137.6" y="81">22.215m Rear setback approx.</text>
<text x="289.4" y="78.8">7.56m Existing by survey</text>
<text x="108.5" y="94.7">Paling</text>
<text x="151.8" y="94.9">6 high</text>
<text x="164.1" y="95.2">4 high</text>
<text x="276.6" y="94.8">fence</text>
<text x="324.7" y="95.6" transform="rotate(-45 324.7 95.6)">163.76</text>
<text x="102.3" y="101.4" transform="rotate(-45 102.3 101.4)">167.80</text>
<text x="117.3" y="97.9">5 high</text>
<text x="128.8" y="98.8">Garden</text>
<text x="174" y="101.3" transform="rotate(-45 174 101.3)">166.76</text>
<text x="201.5" y="100.9" transform="rotate(-45 201.5 100.9)">166.40</text>
<text x="214.8" y="100.1">44.5</text>
<text x="280.4" y="101.1" transform="rotate(-45 280.4 101.1)">165.55</text>
<text x="92.7" y="106.3">5 high</text>
<text x="99.7" y="103.1" transform="rotate(-90 99.7 103.1)">fence</text>
<text x="244.7" y="105.3">Grass</text>
<text x="308.4" y="102.6" transform="rotate(-45 308.4 102.6)">165.50</text>
<text x="72.2" y="113.2" transform="rotate(-90 72.2 113.2)">by survey</text>
<text x="84.6" y="112.5" transform="rotate(-90 84.6 112.5)">3.02m Existing</text>
<text x="87.6" y="109.4" transform="rotate(-90 87.6 109.4)">by survey</text>
<text x="175.5" y="110.2" transform="rotate(-90 175.5 110.2)">wall</text>
<text x="195.9" y="110.9" transform="rotate(-45 195.9 110.9)">166.75</text>
<text x="319.8" y="112.3" transform="rotate(-90 319.8 112.3)">Garden</text>
<text x="349.6" y="112.7" transform="rotate(-90 349.6 112.7)">Bench Mark</text>
<text x="352.5" y="112.6" transform="rotate(-90 352.5 112.6)">Cut in top of Kerb</text>
<text x="355.5" y="112.7" transform="rotate(-90 355.5 112.7)">RL 163.685 (AHD)</text>
<text x="384.3" y="112.2" transform="rotate(-90 384.3 112.2)">Approx.</text>
<text x="67.8" y="115.4" transform="rotate(-90 67.8 115.4)">4.58 Existing</text>
<text x="245.6" y="117.4">Porch</text>
<text x="285.8" y="117.2" transform="rotate(-45 285.8 117.2)">165.80</text>
<text x="379.8" y="117.7" transform="rotate(-90 379.8 117.7)">4.62m Proposed</text>
<text x="91.9" y="120.3">6 high</text>
<text x="157.3" y="120.6">Paving</text>
<text x="328.8" y="121.9">Grass</text>
<text x="126" y="126.2">Existing Pool Area</text>
<text x="155.8" y="128" transform="rotate(-45 155.8 128)">167.84</text>
<text x="176.7" y="131.2">Paving</text>
<text x="223.1" y="126.2">Proposed First Floor</text>
<text x="223.2" y="129.1">Addition</text>
<text x="244.7" y="128.2">g.f.l 167.10</text>
<text x="306.5" y="130.8" transform="rotate(-45 306.5 130.8)">165.69</text>
<text x="313.8" y="129.9">Steps</text>
<text x="325.1" y="128.2" transform="rotate(-45 325.1 128.2)">164.44</text>
<text x="102" y="135" transform="rotate(-45 102 135)">168.16167.83</text>
<text x="108.3" y="136.3" transform="rotate(45 108.3 136.3)">167.86</text>
<text x="181.8" y="136.5" transform="rotate(-90 181.8 136.5)">Existing Paved Area</text>
<text x="195.9" y="135.6" transform="rotate(-90 195.9 135.6)">Awning</text>
<text x="241.2" y="136.3">ridge 171.04</text>
<text x="345.4" y="137.4" transform="rotate(-90 345.4 137.4)">(0.15 High)</text>
<text x="175.3" y="139.8" transform="rotate(-90 175.3 139.8)">Retaining</text>
<text x="187.7" y="139.1" transform="rotate(-90 187.7 139.1)">awning 169.20</text>
<text x="199.5" y="139.2" transform="rotate(-90 199.5 139.2)">awning 169.81</text>
<text x="288.2" y="142" transform="rotate(-90 288.2 142)">Garden</text>
<text x="321.4" y="143.7" transform="rotate(-90 321.4 143.7)">17.22</text>
<text x="108.3" y="144.5">7 high</text>
<text x="304.6" y="149.6">Grass</text>
<text x="349.4" y="144.5" transform="rotate(-45 349.4 144.5)">164.35</text>
<text x="364.6" y="145.5" transform="rotate(-90 364.6 145.5)">(15.24 Wide)</text>
<text x="107.7" y="154.6" transform="rotate(-90 107.7 154.6)">17.22</text>
<text x="129.2" y="152.8">Existing Retaining Wall</text>
<text x="129.3" y="155.8">and Steps</text>
<text x="156.6" y="152.9" transform="rotate(-45 156.6 152.9)">167.82</text>
<text x="174.2" y="152.9" transform="rotate(-45 174.2 152.9)">166.77</text>
<text x="231.5" y="153.9">g.f.l 167.13</text>
<text x="141.4" y="158.4">Grass</text>
<text x="200" y="160.9" transform="rotate(-45 200 160.9)">166.79</text>
<text x="250.5" y="161" transform="rotate(-45 250.5 161)">166.64</text>
<text x="257.9" y="160">lip 169.47</text>
<text x="258.9" y="157.2">eave 169.33</text>
<text x="283.7" y="161.6" transform="rotate(-45 283.7 161.6)">166.23</text>
<text x="319.6" y="157.6" transform="rotate(-90 319.6 157.6)">Garden</text>
<text x="343.7" y="158.5" transform="rotate(-45 343.7 158.5)">164.65</text>
<text x="345" y="159.7" transform="rotate(-45 345 159.7)">t.k</text>
<text x="113.2" y="165.4" transform="rotate(-90 113.2 165.4)">Garden</text>
<text x="126.2" y="165.7">Grass</text>
<text x="230.9" y="167.3">Carport</text>
<text x="125.6" y="170.9" transform="rotate(-45 125.6 170.9)">167.88</text>
<text x="203.3" y="170.8">Shed</text>
<text x="225.7" y="170">Existing Carport</text>
<text x="273.8" y="170.9">Line of Existing Residence</text>
<text x="274" y="173.8">Shown Dashed</text>
<text x="392.4" y="173.3" transform="rotate(-90 392.4 173.3)">Approx.</text>
<text x="104.6" y="177.5" transform="rotate(-45 104.6 177.5)">168.68</text>
<text x="143.2" y="179.6">Garden</text>
<text x="174.2" y="174.7" transform="rotate(-45 174.2 174.7)">166.78</text>
<text x="193.9" y="175.9" transform="rotate(-45 193.9 175.9)">166.8</text>
<text x="217.4" y="176.8">44.5</text>
<text x="264.4" y="179">Brick</text>
<text x="303.1" y="176.6">Driveway</text>
<text x="311.6" y="179.2">wall</text>
<text x="338.4" y="178.7" transform="rotate(-90 338.4 178.7)">Crossing</text>
<text x="379.8" y="177.8" transform="rotate(-90 379.8 177.8)">5.31m Existing</text>
<text x="384.3" y="174.7" transform="rotate(-90 384.3 174.7)">By survey</text>
<text x="387.9" y="178.9" transform="rotate(-90 387.9 178.9)">5.36m Proposed</text>
<text x="99.5" y="180.7" transform="rotate(-90 99.5 180.7)">Paling</text>
<text x="105.5" y="184.2">Paling</text>
<text x="165.9" y="181.3" transform="rotate(-45 165.9 181.3)">167.82</text>
<text x="185.5" y="184.3">fence</text>
<text x="192.2" y="181.8" transform="rotate(-45 192.2 181.8)">167.6</text>
<text x="200.9" y="184.6">No fence</text>
<text x="232.2" y="181.7">lip 169.17</text>
<text x="324.5" y="181.3" transform="rotate(-45 324.5 181.3)">165.32</text>
<text x="118.9" y="188.7">5 high</text>
<text x="232.3" y="186.2">eave 170.85, lip 171.00</text>
<text x="203.7" y="197.4">Carport</text>
<text x="238.7" y="193.5">g.f.l 168.77</text>
<text x="226.7" y="203.7" transform="rotate(-90 226.7 203.7)">carport 169.64</text>
<text x="345.4" y="202" transform="rotate(-90 345.4 202)">Concrete</text>
<text x="353.4" y="202.1" transform="rotate(-90 353.4 202.1)">Approx. 10m Opp to</text>
<text x="356.3" y="202.2" transform="rotate(-90 356.3 202.2)">Bungowen Ave</text>
<text x="198.9" y="206.6" transform="rotate(-90 198.9 206.6)">carport 169.85</text>
<text x="321.6" y="204.5" transform="rotate(-90 321.6 204.5)">About 6.71</text>
<text x="343.8" y="209.7" transform="rotate(-45 343.8 209.7)">165.36</text>
<text x="214.4" y="212.8">Clad</text>
<text x="345.2" y="211" transform="rotate(-45 345.2 211)">t.k</text>
<text x="209.8" y="216.1">(Metal Roof)</text>
<text x="275.2" y="216.5">11.635m Neighbouring Approx.</text>
<text x="244.5" y="224.4" transform="rotate(-90 244.5 224.4)">ridge 172.53</text>
<text x="260.6" y="238.1">Single Storey</text>
<text x="260.4" y="240.8">Brick Cottage</text>
<text x="262.6" y="244.1">(Tile Roof)</text>
<text x="264.6" y="247.3">No.63</text>
<text x="19.8" y="283.8">FOR:</text>
<text x="137.4" y="283.6">AT:</text>
<text x="283.1" y="283.9">SCALE:</text>
<text x="311.6" y="283.9">SHEET:</text>
<text x="340.9" y="283.9">JOB NO:</text>
</g>
</svg>
